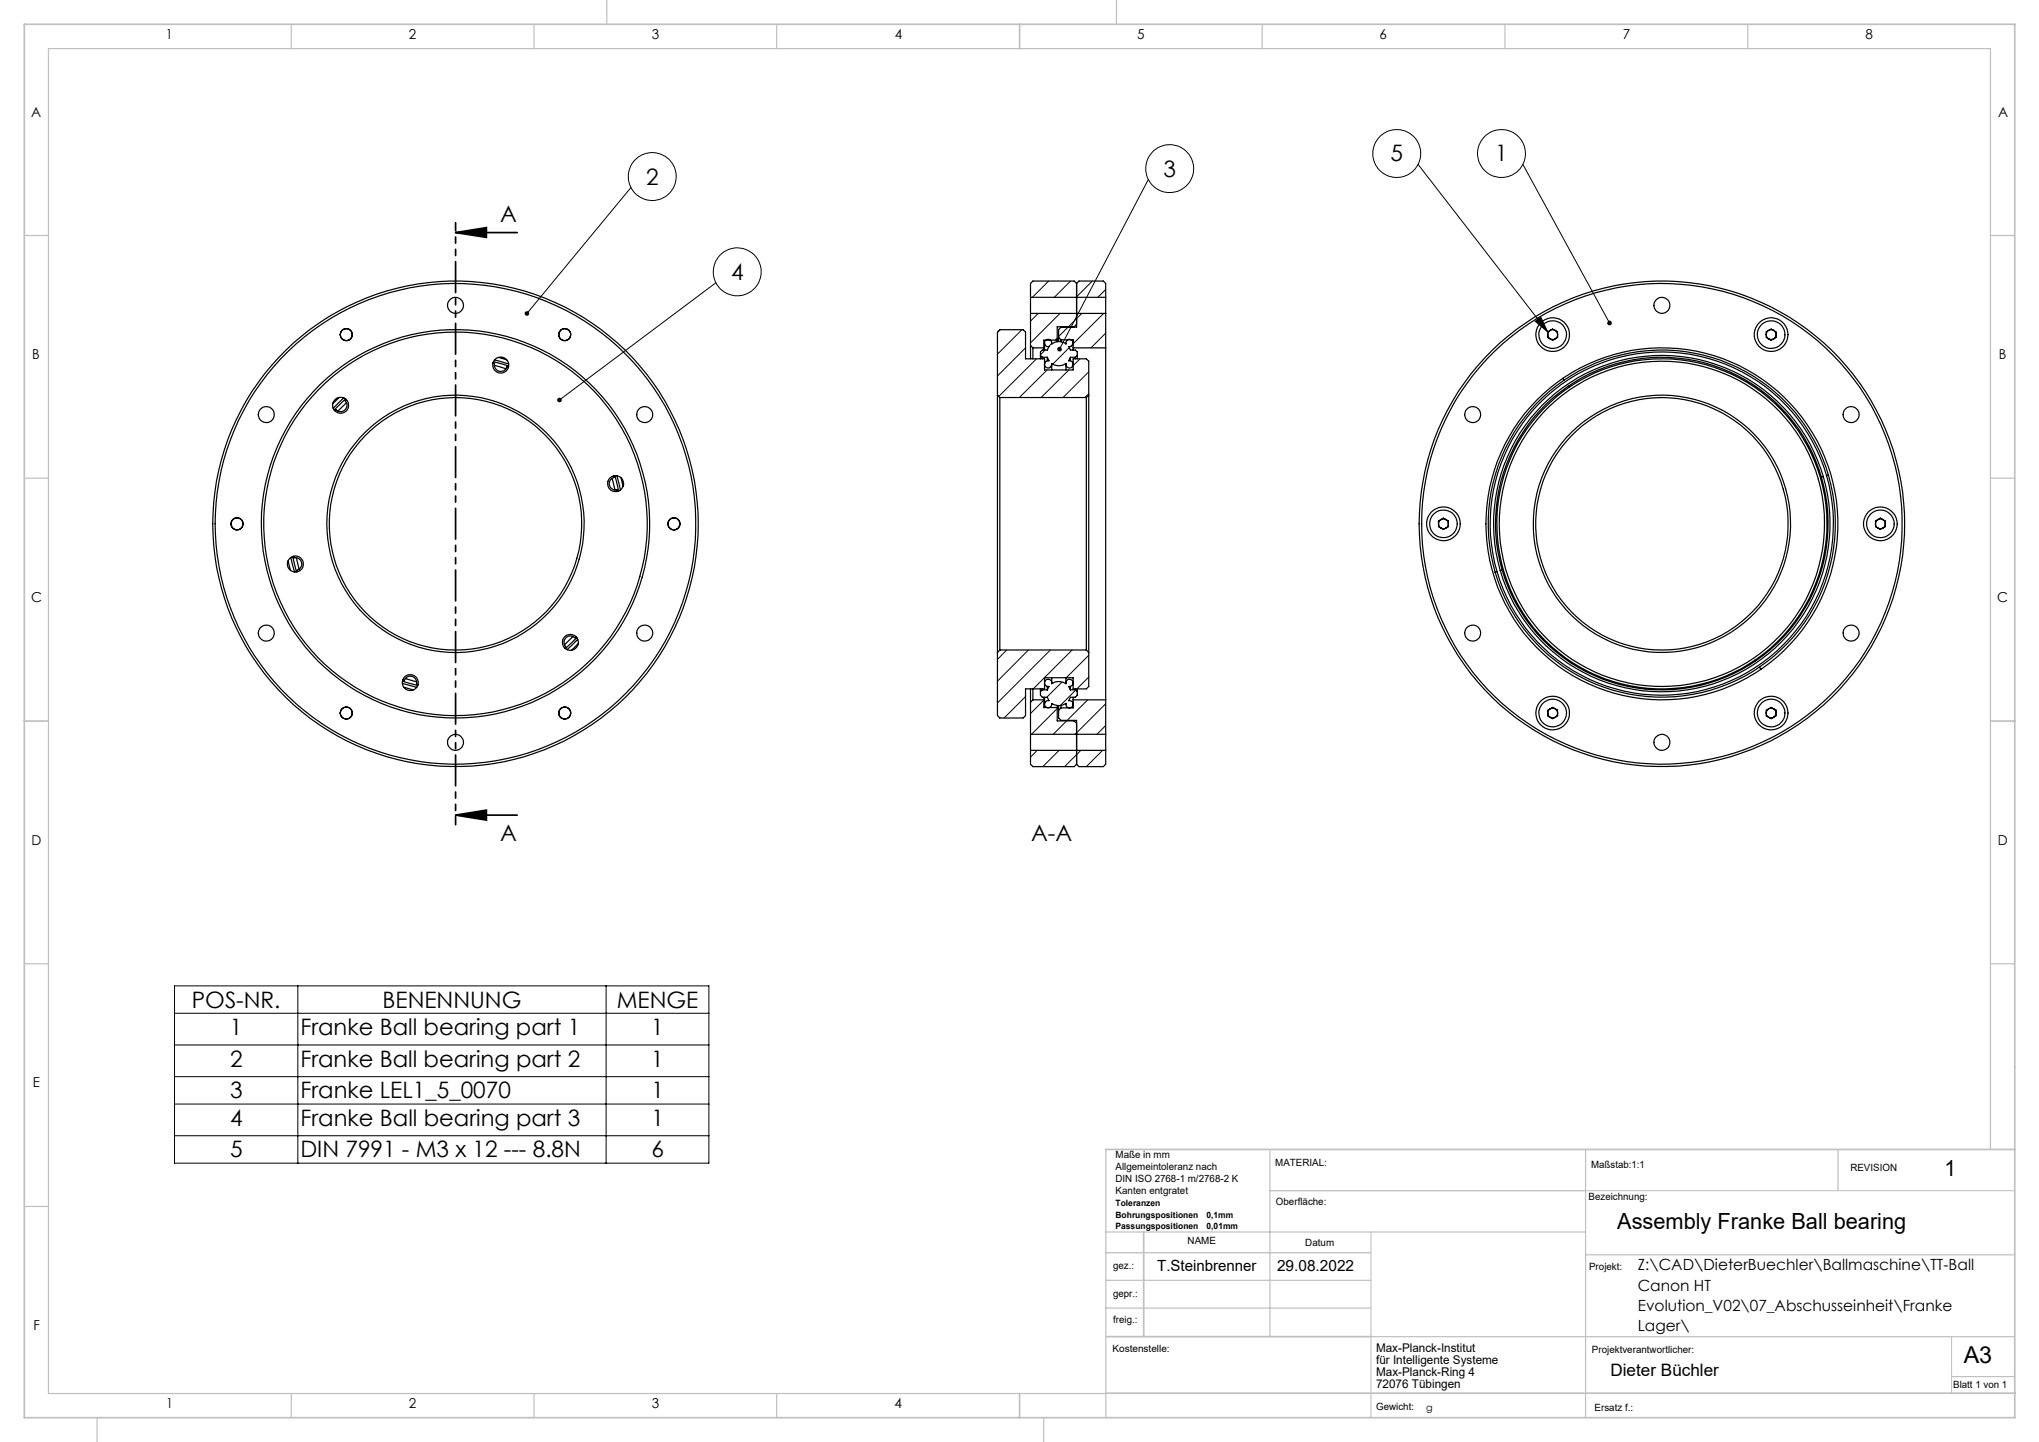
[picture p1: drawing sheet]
<svg xmlns="http://www.w3.org/2000/svg" width="420mm" height="297mm" viewBox="0 0 420 297" stroke-linecap="round" stroke-linejoin="round" font-family="sans-serif">
<path d="M282.4 253.7v38.3M326.6 245.2h88.4M402 275.3v11.6" fill="none" stroke="#c0c0c0" stroke-width=".21"/>
<g fill="none" stroke="#c0c0c0" stroke-width=".25">
<path d="M125 0v5M230 0v5M60 5v5M110 5v5M160 5v5M260 5v5M310 5v5M360 5v5M5 48.5h5M410 48.5h5M5 98.5h5M410 98.5h5"/>
<path d="M5 198.5h5M410 198.5h5M227.8 236.7v55.3M261.6 236.7v38.6M326.6 236.7v55.3M378.6 236.7v8.5M410 236.7v-226.7h-400v277h217.8M5 248.5h5M227.8 258h54.6M227.8 253.7h98.8M261.6 245.2h65M326.6 258.4h88.4"/>
<path d="M227.8 269.4h54.6M227.8 263.7h54.6M282.4 275.3h132.6M20 292v5M60 287v5M110 287v5M160 287v5M215 292v5M402 283.5h13"/>
</g>
<path d="M5 5h410v287h-410zM210 5v5M5 148.5h5M410 148.5h5M227.8 236.7h187.2M235.6 253.7v21.6M227.8 275.3h54.6M210 287v5M227.9 286.9h187.2" fill="none" stroke="#c0c0c0" stroke-width=".35"/>
<g fill="none" stroke="#000" stroke-width=".25">
<path d="M221.8 58.4v9h-3.3l-.4 .5v1.6M221.8 58.4l-.5-.5h-8.5l-.5 .5v2.8M221.8 58.4l.5-.5h5l.5 .5v2.8M101.5 74.8l.4 .1a1.3 1.3 0 0 0 .9 1.6 1.3 1.3 0 0 0 1.6-.9l.3 .1M101.6 74.5l3.2 .9M101.8 75.2l2.4 .7M101.9 74.2l2.9 .8M102.7 73.6l1.7 .5M212.3 61.2v3.4M212.3 71.2v2.7M212.3 71.2l.5 .4M212.3 61.2h15.5"/>
<path d="M212.3 64.6h15.5M212.3 64.6v6.6M212.8 71.6v2.3M212.8 71.6h2.2M214.3 73.2v-.7l.4-.4h1l.4-.7a.76 .76 0 0 1-.9-.7 .76 .76 0 0 1 .8-.8 .76 .76 0 0 1 .6 .9 2.4 2.4 0 0 1 3 0 .76 .76 0 0 1 .6-.9 .76 .76 0 0 1 .9 .8 .76 .76 0 0 1-1 .7l.4 .7h1l.4 .4v.7M214.3 73.2v.7M214.3 73.2l.4 .4M214.7 73.6v.3M214.7 73.6h1M215 71.6v.5M215.2 70.7v1.4M215.7 73.6l.4 .7a.75 .75 0 0 0-.9 .7 .75 .75 0 0 0 .8 .8 .75 .75 0 0 0 .6-.9 2.4 2.4 0 0 0 3 0 .75 .75 0 0 0 .6 .9 .75 .75 0 0 0 .8-.8 .75 .75 0 0 0-.9-.7l.4-.7"/>
<path d="M215.7 73.6v.7M216.6 75v1.2M216.6 70.7v.1M217.8 70.1v.3M217.8 70.1h-2.8v1.5M218.1 69.5v.8M218.1 69.5l.4 .5M218.5 70v.4M218.5 70h2.6v1.6M219.6 75v1.2M219.6 70.7v.1M220.5 73.6v.7"/>
<path d="M220.5 73.6h1M221.1 71.6v.5M221.1 71.6h6.7M221.3 67.3v.1M221.3 67.3h-3.5v2.8M221.5 73.6v.3M221.8 66.8l-.5 .5M221.9 73.2v.7M221.9 73.2l-.4 .4M227.8 71.6v72.5M227.8 61.2v3.4M227.8 64.6v7"/>
<path d="M318.8 68.4l1-.6 1 .5 .1 1.2-1.1 .6-1-.6zM321.9 77.9l.3 .4M323 79.5l.2 .3M363.8 68.3l1-.5 1 .6v1.1l-1 .6-1-.6zM69.9 81.8l-1.4 1.3M70.8 81.9l-2.2 2.2M71.2 82.2l-2.4 2.3M71.4 82.9l-1.8 1.8M71.4 82.4l-.3 .2a1.31 1.31 0 0 1 0 1.8 1.31 1.31 0 0 1-1.8 0l-.3 .3M126.1 98.5l.6 2.4M126.4 98l.1 .4a1.31 1.31 0 0 0-1 1.5 1.31 1.31 0 0 0 1.6 1l.1 .3M126.6 98l.8 3.1"/>
<path d="M127.1 98l.7 2.9M127.9 98.4l.4 1.8M205.5 81.4v53M205.5 81.4v-13l.5-.5h4.7l.5 .5v5.5h4v2.3h5.9v-2.3h2.7l.5 .5v7M205.5 81.4l.5 .5M206 81.9v52M206 81.9h17.8M223.8 81.9v52M224.3 81.4v53M224.3 81.4l-.5 .5M375.2 98.3a34.2 34.2 0 0 1-23.3 42.4 34.2 34.2 0 0 1-42.5-23.3M375.2 98.3a34.2 34.2 0 0 0-42.5-23.3 34.2 34.2 0 0 0-23.3 42.4"/>
<path d="M375.6 98.1a34.7 34.7 0 0 0-43-23.5 34.7 34.7 0 0 0-23.6 42.9M375.6 98.1a34.7 34.7 0 0 1-23.6 43 34.7 34.7 0 0 1-43-23.6M375.6 98.1l-.4 .2M376.2 98a35.3 35.3 0 0 1-24 43.8 35.3 35.3 0 0 1-43.8-24.1M376.2 98a35.3 35.3 0 0 0-43.8-24.1 35.3 35.3 0 0 0-24 43.8M376.6 97.9a35.8 35.8 0 0 1-24.3 44.3 35.8 35.8 0 0 1-44.3-24.3M376.6 97.9a35.8 35.8 0 0 0-44.3-24.4 35.8 35.8 0 0 0-24.3 44.4M376.6 97.9l-.4 .1M59.3 115.5l.5 2M59.9 114.8l.8 3M60.3 114.6l.8 3.2M60.5 114.6v.3a1.31 1.31 0 0 1 1.6 .9 1.31 1.31 0 0 1-.9 1.6l.1 .4"/>
<path d="M61 114.9l.6 2.3M296.3 107.3l1-.6 1 .6v1.2l-1 .5-1-.5zM308.4 117.7l-.4 .2M309.4 117.4l-.4 .1M386.3 107.3l1-.6 1 .6v1.2l-1 .5-1-.5zM83.5 139.8l2.3 .6M118 131.1l-1.7 1.7M118.6 131.1l-.2 .3a1.32 1.32 0 0 0-1.8-.1 1.32 1.32 0 0 0-.1 1.9l-.2 .2M118.8 131.3l-2.3 2.3M119 131.7l-2.2 2.1M119.1 132.6l-1.4 1.3M205.5 134.4v13l.5 .5h4.7l.5-.5v-5.5h4v-2.3h5.9v2.3h2.7l.5-.5v-7"/>
<path d="M206 133.9l-.5 .5M206 133.9h17.8M216.6 139.6v1M219.6 139.6v1M223.8 133.9l.5 .5M361.5 136l.1 .2M362.4 137.4l.3 .5M82.9 140.7l2.9 .9M82.9 140.3l3.1 .9M82.9 140.1l.4 .1a1.32 1.32 0 0 1 1.6-.9 1.32 1.32 0 0 1 .9 1.6l.3 .1M83.1 141.5l2.1 .6M212.3 151.2v3.3"/>
<path d="M212.3 141.9v2.7M212.3 154.5v2.9l.5 .5h8.5l.5-.5M212.3 151.2h15.5M212.3 154.5h15.5M212.3 144.6v6.6M212.8 141.9v2.2M212.8 144.1l-.5 .5M212.8 144.1h2.2M214.3 141.9v.6M214.3 142.5v.7l.4 .4h1l.4 .7a.76 .76 0 0 0-1 .7 .76 .76 0 0 0 .9 .8 .76 .76 0 0 0 .6-.9M214.7 141.9v.2M214.7 142.1l-.4 .4"/>
<path d="M214.7 142.1h1M215 143.6v.5M215 144.1v1.6h2.8M215.2 143.6v1.5M215.7 141.4v.7M215.7 142.1l.4-.7a.76 .76 0 0 1-.9-.7 .76 .76 0 0 1 .8-.8 .76 .76 0 0 1 .6 .9 2.55 2.55 0 0 1 3 0 .75 .75 0 0 1 .6-.9 .75 .75 0 0 1 .8 .8 .75 .75 0 0 1-.9 .7l.4 .7M216.6 144.9v.2M216.6 144.9a2.55 2.55 0 0 0 3 0M217.8 145.3v.4M217.8 145.7v2.8h3.5M218.1 146.3v1.6l.4 .5h3.3v9M218.1 145.4v.9"/>
<path d="M218.5 145.3v.5M218.5 145.8l-.4 .5M219.6 144.9v.2M220.5 141.4v.7M220.5 142.1h1M221.1 143.6v.5M221.1 144.1v1.7h-2.6M221.1 144.1h6.7M221.3 148.4v.1M221.3 148.5l.5 .5M221.5 141.9v.2M221.5 142.1l.4 .4"/>
<path d="M221.9 141.9v.6M221.9 142.5v.7l-.4 .4h-1l-.4 .7a.75 .75 0 0 1 .9 .7 .75 .75 0 0 1-.8 .8 .75 .75 0 0 1-.6-.9M227.8 151.2v3.3M227.8 154.5v2.9l-.5 .5h-5l-.5-.5M227.8 144.1v7.1M318.8 146.3l1-.6 1 .6 .1 1.1-1.1 .6-1-.5zM363.8 146.3l1-.6 1 .6v1.1l-1 .6-1-.5z"/>
<circle cx="71.3" cy="68.9" r="1.26"/>
<circle cx="71.3" cy="68.9" r="1.23"/>
<circle cx="93.8" cy="62.9" r="1.64"/>
<circle cx="103.1" cy="75.2" r="1.65"/>
<circle cx="116.3" cy="68.9" r="1.25"/>
<circle cx="116.3" cy="68.9" r="1.22"/>
<circle cx="319.8" cy="68.9" r="3.5"/>
<circle cx="319.8" cy="68.9" r="1.02"/>
<circle cx="319.8" cy="68.9" r="2.85"/>
<circle cx="342.3" cy="62.9" r="1.64"/>
<circle cx="364.8" cy="68.9" r="2.85"/>
<circle cx="364.8" cy="68.9" r="1"/>
<circle cx="364.8" cy="68.9" r="3.5"/>
<circle cx="54.9" cy="85.4" r="1.66"/>
<circle cx="70.2" cy="83.5" r="1.65"/>
<circle cx="126.8" cy="99.6" r="1.66"/>
<circle cx="132.8" cy="85.4" r="1.65"/>
<circle cx="303.4" cy="85.4" r="1.66"/>
<circle cx="381.3" cy="85.4" r="1.65"/>
<circle cx="48.8" cy="107.9" r="1.23"/>
<circle cx="48.8" cy="107.9" r="1.24"/>
<circle cx="60.8" cy="116.2" r="1.64"/>
<circle cx="93.8" cy="107.9" r="39.5"/>
<circle cx="93.8" cy="107.9" r="50"/>
<circle cx="93.8" cy="107.9" r="40"/>
<circle cx="93.8" cy="107.9" r="26"/>
<circle cx="93.8" cy="107.9" r="49.5"/>
<circle cx="93.8" cy="107.9" r="26.5"/>
<circle cx="138.8" cy="107.9" r="1.24"/>
<circle cx="138.8" cy="107.9" r="1.22"/>
<circle cx="297.3" cy="107.9" r="1"/>
<circle cx="297.3" cy="107.9" r="3.5"/>
<circle cx="297.3" cy="107.9" r="2.85"/>
<circle cx="342.3" cy="107.9" r="50"/>
<circle cx="342.3" cy="107.9" r="26.5"/>
<circle cx="342.3" cy="107.9" r="26"/>
<circle cx="342.3" cy="107.9" r="36.2"/>
<circle cx="342.3" cy="107.9" r="33.5"/>
<circle cx="342.3" cy="107.9" r="49.5"/>
<circle cx="342.3" cy="107.9" r="34"/>
<circle cx="387.3" cy="107.9" r="2.85"/>
<circle cx="387.3" cy="107.9" r="1"/>
<circle cx="387.3" cy="107.9" r="3.5"/>
<circle cx="54.9" cy="130.4" r="1.65"/>
<circle cx="117.5" cy="132.3" r="1.66"/>
<circle cx="132.8" cy="130.4" r="1.64"/>
<circle cx="303.3" cy="130.4" r="1.65"/>
<circle cx="381.3" cy="130.4" r="1.64"/>
<circle cx="71.3" cy="146.9" r="1.21"/>
<circle cx="71.3" cy="146.9" r="1.26"/>
<circle cx="84.5" cy="140.6" r="1.64"/>
<circle cx="93.8" cy="152.9" r="1.64"/>
<circle cx="116.3" cy="146.9" r="1.25"/>
<circle cx="319.8" cy="146.9" r="3.5"/>
<circle cx="319.8" cy="146.9" r="1.01"/>
<circle cx="319.8" cy="146.9" r="2.84"/>
<circle cx="342.3" cy="152.9" r="1.64"/>
<circle cx="364.8" cy="146.8" r="2.84"/>
<circle cx="364.8" cy="146.9" r="3.5"/>
<circle cx="364.8" cy="146.9" r="1.01"/>
</g>
<g fill="none" stroke="#000" stroke-width=".21">
<path d="M130 38.6l-21.5 26M236.5 37l-18.3 34.9M292.1 33.9l26.7 34.5M313.7 33.9l17.8 32.6M147.5 58.2l-32.2 24.2M216 57.9l-3.3 3.3M220.5 57.9l-3.3 3.3M225 57.9l-3.3 3.3M227.8 59.6l-1.7 1.6M206 67.9l-.5 .6M210.5 67.9l-5 5.1M211.2 71.6l-5.7 5.8"/>
<path d="M213.5 73.9l-7.8 7.8M213.9 64.6l-1.6 1.5M215.3 72.1l-1 1M215.7 76.2l-5.7 5.7M216.6 70.8l-.6 .6M216.6 75.2l-.5 .6M217.8 69.6l-.5 .5M218.3 64.6l-6 6M220 67.4l-1.9 1.9M220.2 76.2l-5.7 5.7M220.2 71.6l-3.3 3.4M221 70.9l-.5 .5"/>
<path d="M222.5 73.9l-1.4 1.4M222.8 64.6l-2.7 2.7M224.3 76.6l-5.3 5.3M227.3 64.6l-6.2 6.2M227.8 68.6l-3.1 3M316.2 66.2l1.2-.9 1.4 3.1zM224.3 81.1l-.9 .8M207.4 133.9l-1.9 1.9M211.8 133.9l-6.3 6.4M216.4 133.9l-10.9 10.9M220.8 133.9l-8 8M224.3 135l-4.7 4.6"/>
<path d="M224.3 139.4l-2.5 2.5M211.2 143.5l-4.4 4.4M213.6 154.5l-1.3 1.5M215 144.2l-2.7 2.8M217.8 145.9l-5.3 5.3M218.2 154.5l-3.4 3.4M218.8 140.5l-3.2 3.1M219.7 148.5l-2.7 2.7M221.5 142.2l-3.1 3.1M222.6 154.5l-3.3 3.4M224 144.1l-4.2 4.3M227.1 154.5l-3.3 3.4"/>
<path d="M227.8 149.4l-1.8 1.8M227.8 145l-6.4 6.2M35.9 203.1h110.1v36.5h-110.1zM35.9 208.7h110.1M35.9 215.2h110.1M61.3 203.1v36.5M124.8 203.1v36.5M35.9 221.8h110.1M35.9 227.4h110.1M35.9 233.9h110.1"/>
<circle cx="134.3" cy="36.4" r="4.9"/>
<circle cx="240.9" cy="34.7" r="4.9"/>
<circle cx="287.7" cy="31.6" r="4.9"/>
<circle cx="309.3" cy="31.6" r="4.9"/>
<circle cx="151.9" cy="56" r="4.9"/>
</g>
<path d="M93.8 47.9l6.4-1v2zM93.8 47.9h12.7M93.8 167.9l6.4-1v2zM93.8 167.9h12.7" fill="none" stroke="#000" stroke-width=".35"/>
<path d="M93.8 45.9v124" fill="none" stroke="#000" stroke-width=".35" stroke-dasharray="6.3 1.3 1.3 1.3 1.3 1.3" stroke-dashoffset="4.7"/>
<g fill="#000">
<path d="M93.8 47.9l6.4-1v2zM93.8 167.9l6.4-1v2z"/>
<path d="M108.3 64.2a.48 .48 0 0 0-.1 .7l.3-.3-.3 .3a.48 .48 0 0 0 .7 0 .48 .48 0 0 0 0-.6 .48 .48 0 0 0-.6-.1zM114.9 82.1l-.1 .2 .1 .4 .4-.3-.4 .3a.48 .48 0 0 0 .7 .1 .48 .48 0 0 0 0-.7 .48 .48 0 0 0-.7 0zM331.2 66.2a.47 .47 0 0 0-.1 .6 .47 .47 0 0 0 .7 .2l-.3-.5 .3 .5a.47 .47 0 0 0 .1-.7 .47 .47 0 0 0-.7-.1zM316.2 66.2l1.2-.9 1.4 3.1zM217.9 71.6a.5 .5 0 0 0 .1 .8l.2-.5-.2 .5a.48 .48 0 0 0 .7-.5 .48 .48 0 0 0-.8-.3z"/>
</g>
<text font-size="4.8" x="404.5" y="280.8">A3</text>
<g font-size="4.7">
<text x="286.4" y="33.3">5</text>
<text x="308" y="33.3">1</text>
<text x="133.1" y="38">2</text>
<text x="239.7" y="36.4">3</text>
<text x="103" y="45.8">A</text>
<text x="150.6" y="57.6">4</text>
<text x="103" y="173.2">A</text>
<text x="212.4" y="173.1">A-A</text>
<text x="39.5" y="207.5">POS-NR.</text>
<text x="78.8" y="207.5">BENENNUNG</text>
<text x="127" y="207.5">MENGE</text>
<text x="47.4" y="213.2">1</text>
<text x="61.9" y="213.2">Franke Ball bearing part 1</text>
<text x="134.2" y="213.2">1</text>
<text x="47.4" y="219.7">2</text>
<text x="61.9" y="219.7">Franke Ball bearing part 2</text>
<text x="134.2" y="219.7">1</text>
<text x="47.4" y="226.2">3</text>
<text x="61.9" y="226.2">Franke LEL1_5_0070</text>
<text x="134.2" y="226.2">1</text>
<text x="47.4" y="231.9">4</text>
<text x="61.9" y="231.9">Franke Ball bearing part 3</text>
<text x="134.2" y="231.9">1</text>
<text x="47.4" y="238.4">5</text>
<text x="61.9" y="238.4">DIN 7991 - M3 x 12 --- 8.8N</text>
<text x="134.2" y="238.4">6</text>
</g>
<g font-size="4.6">
<text x="400.5" y="242.3">1</text>
<text x="333.1" y="253">Assembly Franke Ball bearing</text>
</g>
<text font-size="3.5" x="331.7" y="283.4">Dieter Büchler</text>
<g font-size="3.2">
<text x="238.4" y="261.7">T.Steinbrenner</text>
<text x="263.1" y="261.7">29.08.2022</text>
<text x="337.4" y="261.6">Z:\CAD\DieterBuechler\Ballmaschine\TT-Ball</text>
<text x="337.4" y="265.8">Canon HT</text>
<text x="337.4" y="270">Evolution_V02\07_Abschusseinheit\Franke</text>
<text x="337.4" y="274.2">Lager\</text>
</g>
<g font-size="2.8">
<text x="34.1" y="8.1">1</text>
<text x="84.2" y="8.1">2</text>
<text x="134.2" y="8.1">3</text>
<text x="184.3" y="8">4</text>
<text x="234.2" y="8">5</text>
<text x="284.2" y="8.1">6</text>
<text x="334.3" y="8.1">7</text>
<text x="384.2" y="8.1">8</text>
<text x="6.4" y="24.1">A</text>
<text x="411.6" y="24">A</text>
<text x="6.6" y="74">B</text>
<text x="411.7" y="73.9">B</text>
<text x="6.4" y="124">C</text>
<text x="411.4" y="124">C</text>
<text x="6.5" y="174">D</text>
<text x="411.5" y="174.1">D</text>
<text x="6.8" y="223.9">E</text>
<text x="6.9" y="274">F</text>
<text x="34.2" y="290">1</text>
<text x="84.2" y="290">2</text>
<text x="134.3" y="290">3</text>
<text x="184.2" y="290">4</text>
</g>
<g font-size="2.5">
<text x="283.5" y="278.4">Max-Planck-Institut</text>
<text x="283.5" y="280.8">für Intelligente Systeme</text>
<text x="283.5" y="283.3">Max-Planck-Ring 4</text>
<text x="283.5" y="285.8">72076 Tübingen</text>
</g>
<g font-size="2.1">
<text x="229.8" y="238.4">Maße in mm</text>
<text x="229.8" y="240.9">Allgemeintoleranz nach</text>
<text x="229.8" y="243.4">DIN ISO 2768-1 m/2768-2 K</text>
<text x="229.8" y="245.9">Kanten entgratet</text>
<text x="262.7" y="240.1">MATERIAL:</text>
<text x="327.8" y="240.7">Maßstab:1:1</text>
<text x="381.2" y="241.1">REVISION</text>
<text x="262.8" y="248.3">Oberfläche:</text>
<text x="327.2" y="247.2">Bezeichnung:</text>
<text x="244.6" y="256.1">NAME</text>
<text x="268.9" y="256.7">Datum</text>
<text x="229.3" y="261.3">gez.:</text>
<text x="327.3" y="261.6">Projekt:</text>
<text x="229.3" y="267.2">gepr.:</text>
<text x="229.3" y="272.5">freig.:</text>
<text x="229.1" y="278.4">Kostenstelle:</text>
<text x="327.9" y="278.6">Projektverantwortlicher:</text>
<text x="402.3" y="285.8">Blatt 1 von 1</text>
<text x="283.5" y="290.5">Gewicht:</text>
<text x="328.5" y="290.7">Ersatz f.:</text>
</g>
<text font-size="2" x="293.8" y="290.5">g</text>
<g font-size="1.8">
<text x="229.8" y="248.4">Toleranzen</text>
<text x="229.8" y="250.8">Bohrungspositionen</text>
<text x="248.5" y="250.8">0,1mm</text>
<text x="229.8" y="253.1">Passungspositionen</text>
<text x="248.5" y="253.1">0,01mm</text>
</g>
</svg>
